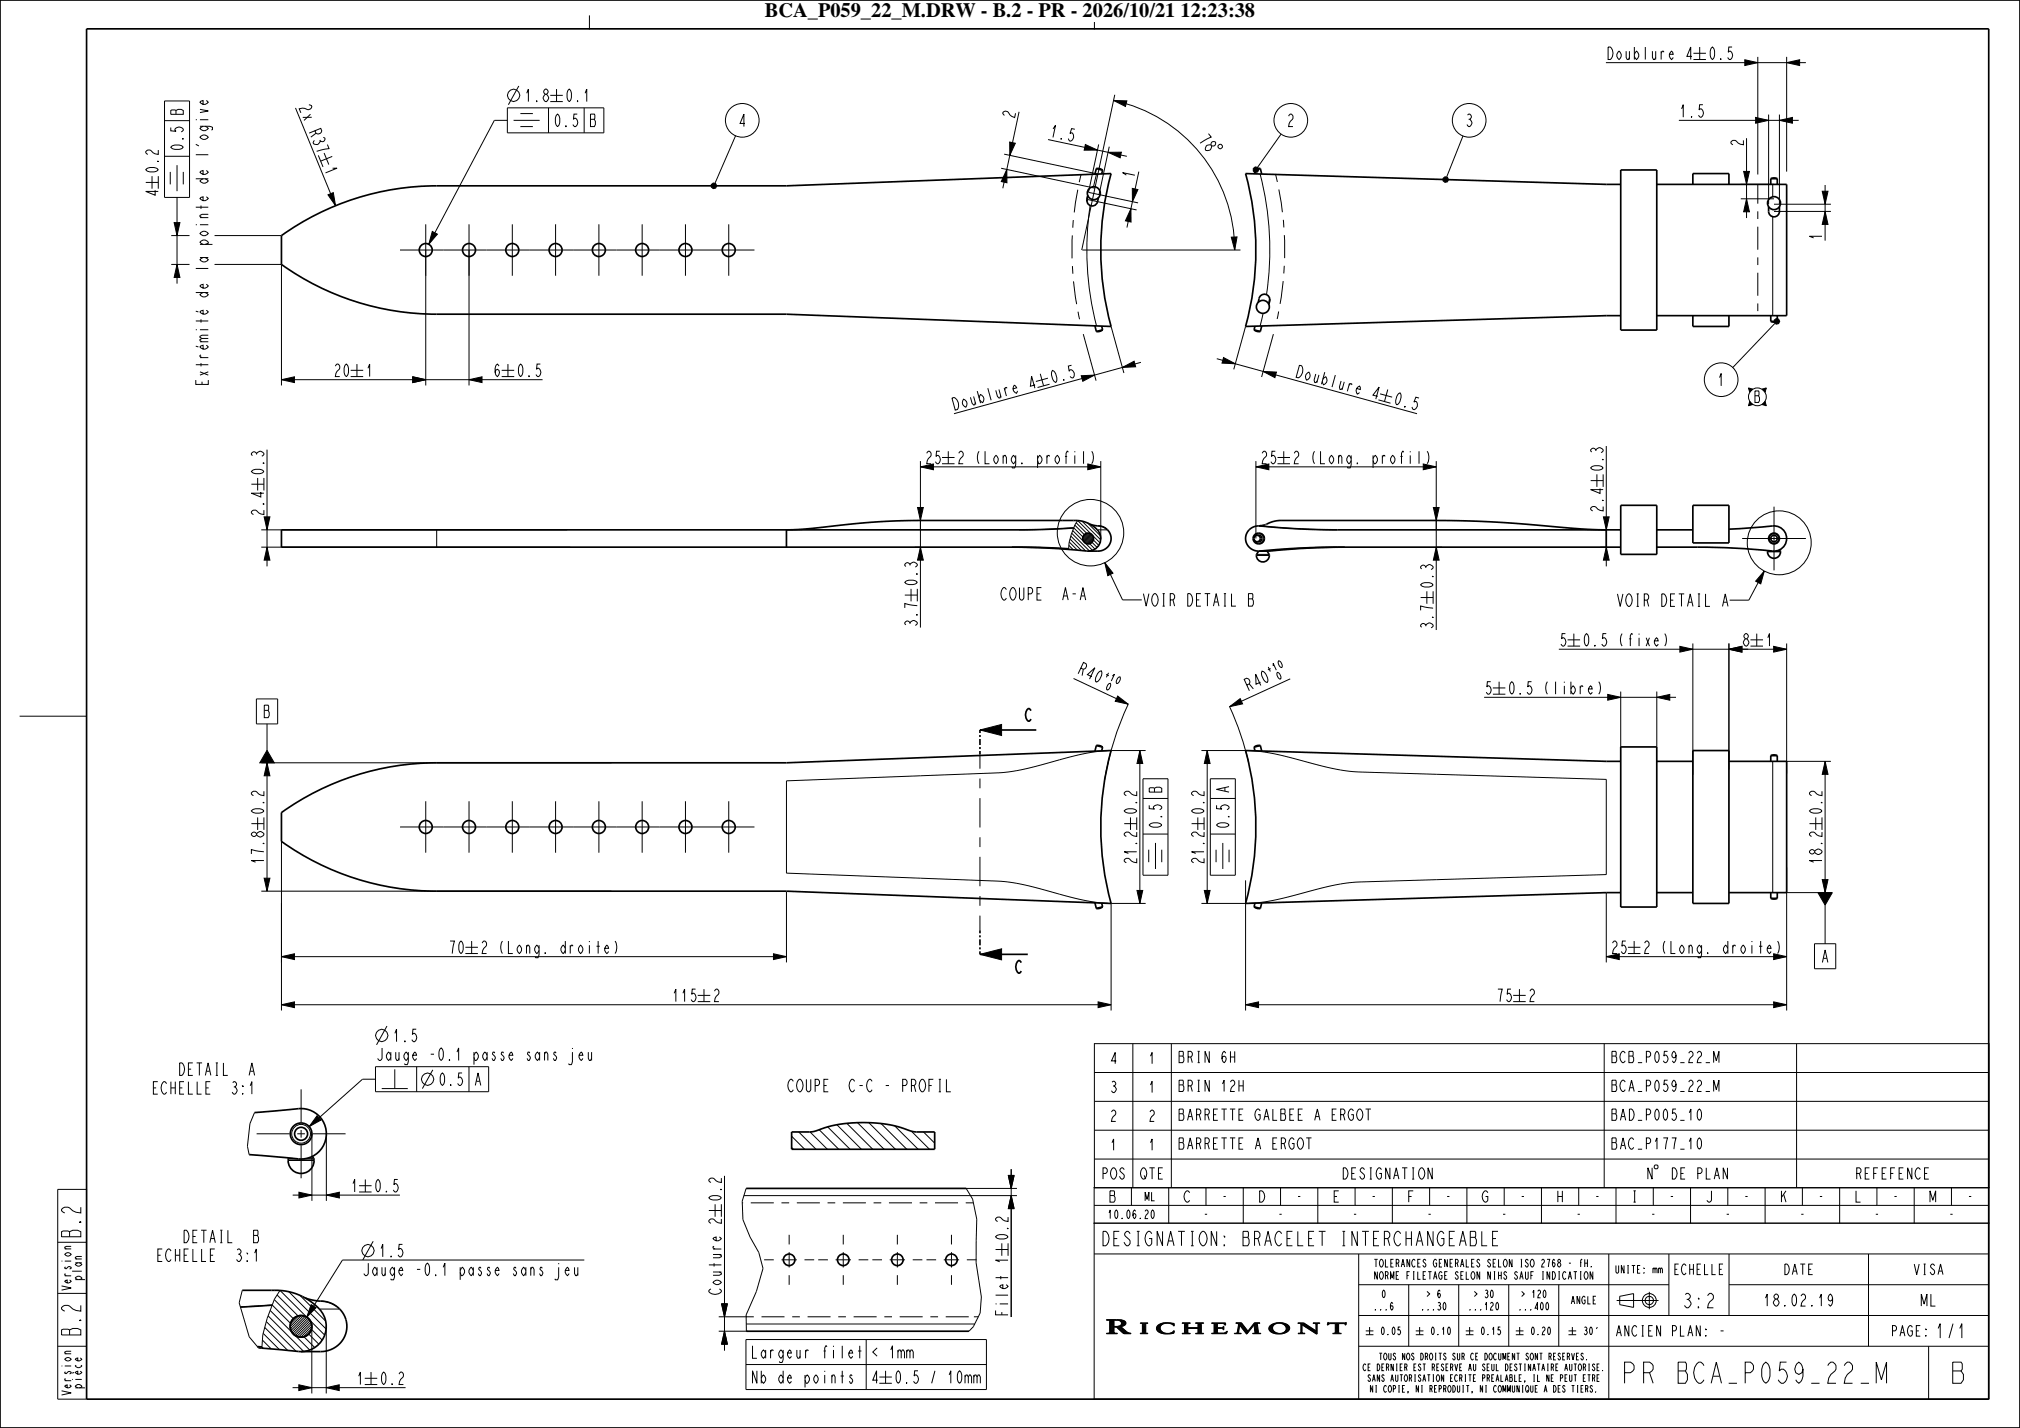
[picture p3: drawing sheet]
<svg xmlns="http://www.w3.org/2000/svg" width="420mm" height="297mm" viewBox="0 0 420 297" stroke-linecap="round" stroke-linejoin="round" font-family="sans-serif">
<g fill="#000">
<path d="M362.8 12.4l2.7 .6-2.7 .6zM371.5 13l2.7-.6v1.2zM147.9 38.4l.4-.3 .5 .1 .2 .5-.2 .4-.5 .1-.4-.3zM209.3 35.2l.1 2.8-1.2-.2zM209.9 29.5l1.2 .3-1.1 2.5zM225.7 30.1l2.5 1.1h-2.8zM230.4 31.7h2.8l-.3 1.1zM231.5 20.9l2.8 .1-.3 1.1zM260.6 35l.4-.3 .5 .1 .2 .5-.2 .5-.5 .1-.4-.3zM300 37.1l.4-.3 .6 .1 .2 .4-.2 .5-.6 .1-.4-.3zM362.5 35.7h1.2l-.6 2.7zM365 24.4l2.7 .6-2.7 .6z"/>
<path d="M370 25l2.7-.6v1.2zM36.2 46.3h1.2l-.6 2.7zM36.8 55l.6 2.7h-1.2zM68.2 40.5l1.1-.4 .5 2.7zM89.9 48.1l1 .6-1.7 2.1zM235.1 43.4l.1 2.8-1.2-.3zM235.4 39.2l1.2 .2-1.1 2.5zM256 49.3h1.2l-.5 2.7zM363.1 41.4l.6 2.7h-1.2zM378.9 39.8h1.2l-.6 2.7zM379.5 44l.6 2.7h-1.2zM58.5 79l2.7-.6v1.2z"/>
<path d="M85.8 78.4l2.7 .6-2.7 .6zM97.5 79l2.7-.6v1.2zM224.8 78.1l2.8-.1-2.5 1.3zM233.4 76.4l2.4-1.3 .3 1.2zM254.4 74.4l2.4 1.3-2.7-.2zM262.6 77.3l2.8 .1-.3 1.1zM368.9 66.6l.4-.3 .5 .1 .2 .4-.2 .5-.5 .1-.4-.3zM191.4 97.1l2.7-.6v1.2zM261.1 97.1l2.7-.6v1.2zM363.5 80.7l1 .2-.7 .7zM363.8 83.5l.7 .6-1 .3zM366.3 80.9l1-.2-.3 .9z"/>
<path d="M55.5 113.8l.6 2.7h-1.2zM54.9 107.5h1.2l-.6 2.7zM190.8 105.6h1.2l-.6 2.7zM191.4 113.8l.6 2.7h-1.2zM229.7 117l1.7 2.2-1.1 .5zM298 105.6h1.2l-.6 2.7zM298.6 113.8l.6 2.7h-1.2zM334 113.8l.6 2.7h-1.2zM333.4 107.5h1.2l-.6 2.7zM366.8 118.8l-.7 2.6-1.1-.5zM349.3 134.4l2.7 .6-2.7 .6zM359.5 135l2.7-.6v1.2z"/>
<path d="M368.8 134.4l2.7 .6-2.7 .6zM55.5 158.7l.6 2.7h-1.2zM55.5 156.1l1.5 2.6h-3zM203.8 151.8l4.5-1.1v2.3zM232.4 144.8l2.2 1.7-2.7-.6zM237 156.1l.6 2.7h-1.2zM251 156.1l.6 2.7h-1.2zM255.7 147l2.2-1.7 .5 1.1zM334.3 144.4l2.7 .6-2.7 .6zM344.5 145l2.7-.6v1.2zM379.5 158.4l.6 2.7h-1.2zM54.9 182.7h1.2l-.6 2.7z"/>
<path d="M58.5 199l2.7-.6v1.2zM160.8 198.4l2.7 .6-2.7 .6zM203.8 198.5l4.5-1.2v2.3zM236.4 185.2h1.2l-.6 2.7zM250.4 185.2h1.2l-.6 2.7zM334 199l2.7-.6v1.2zM378 185.7h3l-1.5 2.6zM378.9 183h1.2l-.6 2.7zM58.5 209l2.7-.6v1.2zM228.3 208.4l2.7 .6-2.7 .6zM259 209l2.7-.6v1.2zM368.8 208.4l2.7 .6-2.7 .6z"/>
<path d="M65.9 232.1l.8 .9-2.4 1.3zM62.2 248l2.7 .6-2.7 .6zM67.9 248.6l2.7-.6v1.2zM210.2 248.7l.6 2.7h-1.2zM209.6 244.5h1.2l-.6 2.7zM64.7 271.3l1 .7-1.9 2zM150.6 276.9l.6 2.7h-1.2zM150 271.2h1.2l-.6 2.7zM62.1 288l2.7 .6-2.7 .6zM67.8 288.6l2.7-.6v1.2z"/>
</g>
<g fill="none" stroke="#000" stroke-width=".21">
<path d="M107.9 17.9l-2.2 3.9M114.4 19.8h2.6M122.6 3.2v2.9M227.6 3.2v2.9M231.8 19.7l-6.9 32.3M333.9 13h41.6M352.1 11.1h2.6M352.1 12.4h2.6M353.4 9.8v2.6M362.8 12.4l2.7 .6-2.7 .6zM365.5 11.8v24.5M371.5 13l2.7-.6v1.2z"/>
<path d="M371.5 11.8v23.9M30.3 37.9h2.6M31.6 36.6v2.6M32.9 36.6v2.6M34.2 21h5.2v20.1h-5.2zM34.2 32.5h5.2M34.2 25.1h5.2M35.4 35.8v2.6M35.5 26.5v.7l1.1 .1-.2-.2a.89 .89 0 0 1 .8-.7 .89 .89 0 0 1 .9 .7l-.4 .3M35.5 23l.2-.1 .9 .1a1.19 1.19 0 0 1 1.5 0v.8h-2.6zM35.7 30.4a2.03 2.03 0 0 1 2.4 .2 1.93 1.93 0 0 1-2.6 0zM36.6 23v.8"/>
<path d="M36.8 34.3v5.5M37.9 28.9l.2-.1zM38.1 35.8v2.6M61.4 22.5l8.4 20.3M66.2 32.3l1 2.4M67.4 31.8l1 2.4M69.1 32.5l-2.4 1M105.5 25h-2.7l-13.6 25.8M105.5 22.4h20.1v5.2h-20.1zM106.8 25h5.4M108.2 23.6h2.6M108.2 26.3h2.6"/>
<path d="M114 22.4v5.2M114.4 21.1h2.6M115.7 23.9l.2-.2a1.93 1.93 0 0 1 0 2.6 2.03 2.03 0 0 1-.2-2.4zM117.6 26.1l.2 .2zM120 23.7h-.7l-.1 1.1 .3-.2a.89 .89 0 0 1 .6 .9 .89 .89 0 0 1-.6 .8l-.4-.4M121.5 22.4v5.2M122.8 23.7h.8l.1 .2-.1 .9a1.19 1.19 0 0 1 0 1.5h-.8zM122.8 24.8h.8M147.9 38.4l.4-.3 .5 .1 .2 .5-.2 .4-.5 .1-.4-.3zM152.9 28.2l-4.2 9.9M208.2 35l19.5 4.1M208.8 32.1l19.5 4.1"/>
<path d="M209.3 35.2l.1 2.8-1.2-.2zM209.9 29.5l1.2 .3-1.1 2.5zM211.9 23.2l-3.4 16M217.9 29l16.4 3.5M225.7 30.1l2.5 1.1h-2.8zM228 36.2l-.6 2.6M228.4 30l-2.1 10 10.3 2.2M230.4 31.7h2.8l-.3 1.1zM230.6 30.5l-2.1 10M231.5 20.9l2.8 .1-.3 1.1zM231.5 20.9a31.8 31.8 0 0 1 25.2 31.1M235.4 39.2l1.2 .2-1.1 2.5z"/>
<path d="M236.8 35.7l-2.5 11.6M250.8 30.3l.2-.1a.79 .79 0 0 1 .9 .1 .8 .8 0 0 1-.3 .9 .8 .8 0 0 1-1-.1zM251.3 27.8l.5 .7-2.3 1.3M251.8 30.2a.56 .56 0 0 1 .3-.7 .56 .56 0 0 1 .7 .2 .59 .59 0 0 1-.2 .6 .59 .59 0 0 1-.7 0M253.3 30.3l.3-.3h.3l.3 .4-.1 .3-.3 .2h-.3l-.3-.3zM260.6 35l.4-.3 .5 .1 .2 .5-.2 .5-.5 .1-.4-.3zM262 36.2a62.9 62.9 0 0 1 1.3 25.1M266.4 27.9l-4.9 6.9M300 37.1l.4-.3 .6 .1 .2 .4-.2 .5-.6 .1-.4-.3zM304.2 28.3l-3.4 8.5M349.1 25h24.9M361.9 38.4h7"/>
<path d="M362.5 35.7h1.2l-.6 2.7zM363.1 28.7v16.7M365 24.4l2.7 .6-2.7 .6zM367.7 23.8v18.7M368.6 38.4v2.5M370 25l2.7-.6v1.2zM370 23.8v18.7M378.9 39.8h1.2l-.6 2.7zM379.5 38.5v11.6M35.6 55h3.8M35.6 49h3.8M36.2 46.3h1.2l-.6 2.7z"/>
<path d="M36.8 55l.6 2.7h-1.2zM36.8 41.1v17.9M44.6 55h13.9v25.2M44.6 49h13.9M68.2 40.5l1.1-.4 .5 2.7zM83.2 52h73.7M88.5 46.7v33.5M89.9 48.1l1 .6-1.7 2.1zM97.5 46.7v33.5M106.5 46.7v10.7M115.5 46.7v10.7M124.5 46.7v10.7"/>
<path d="M133.5 46.7v10.7M142.5 46.7v10.7M151.5 46.7v10.7M225 52h32.9M226 41.5l10.3 2.2M226.7 42.7a62.9 62.9 0 0 0 1.3 25.1M235.1 43.4l.1 2.8-1.2-.3zM256 49.3h1.2l-.5 2.7zM361.9 41.4h7M363.1 41.4l.6 2.7h-1.2zM368.6 45.1v20.6M368.9 44h11.8"/>
<path d="M368.9 42.5h11.8M379.5 44l.6 2.7h-1.2zM58.5 79l2.7-.6v1.2zM58.5 79h54.3M72.9 77h2.6M72.9 78.3h2.6M74.2 75.7v2.6M85.8 78.4l2.7 .6-2.7 .6zM97.5 79l2.7-.6v1.2zM104.3 77h2.6M104.3 78.3h2.6M105.6 75.7v2.6"/>
<path d="M216.3 77.7l.7 2.6M217.9 78.7l-2.5 .6M218.2 79.9l-2.5 .7M224.8 78.1l2.8-.1-2.5 1.3zM225.2 69.5l2.7 9.7M231 67.9l2.7 9.7M233.4 76.4l2.4-1.3 .3 1.2zM237.2 75.4l-38.9 10.6M253 74.6l41.6 11.4M254.4 74.4l2.4 1.3-2.7-.2zM259 67.9l-2.5 8.9M262.6 65.2l-.6 2.6"/>
<path d="M262.6 77.3l2.8 .1-.3 1.1zM264.8 69.5l-2.5 8.9M368.9 66.6l.4-.3 .5 .1 .2 .4-.2 .5-.5 .1-.4-.3zM369 67.3l-8.7 9.1M53.6 99.4v2.6M54.9 99.4v2.6M55.5 93.5v24.3M191.4 97.1l2.7-.6v1.2zM191.4 95.9v34.6M191.4 97.1h37.5M195.9 95.2h2.6M195.9 96.5h2.6"/>
<path d="M197.2 93.9v2.6M228.9 95.9v16.1M261.1 97.1l2.7-.6v1.2zM261.1 97.1h37.5M261.1 95.9v16.1M265.6 95.2h2.6M265.6 96.5h2.6M266.9 93.9v2.6M286.6 83.2l2.5 .7M287 81.9l2.5 .7M288.5 81l-.6 2.5M298.6 95.9v35.1"/>
<path d="M332 98.7v2.6M333.3 98.7v2.6M334 92.8v25M363.5 80.7l1 .2-.7 .7zM363.8 83.5l.7 .6-1 .3zM366.3 80.9l1-.2-.3 .9zM54.3 110.2h63.6M54.3 113.8h64.3M54.9 107.5h1.2l-.6 2.7zM55.5 113.8l.6 2.7h-1.2zM90.8 110.2v3.6M190.2 113.8h1.2"/>
<path d="M190.2 108.3h1.2M190.8 105.6h1.2l-.6 2.7zM191.4 113.8l.6 2.7h-1.2zM211.9 110.2l11.4-.4 1.9 1.9M222.2 114.2l.1 .1M222.2 113.4l1 .9M222.3 112.7l1.7 1.7M222.5 112.1l2.4 2.4M222.6 111.5l3.1 3.1M222.8 110.9l3.7 3.7M223 110.3l2.3 2.3 1.5-1.6M223.5 109.2l2 2"/>
<path d="M223.8 108.7l2.1 2.2M225 108.4l3.9 3.9M225.5 111.2h-.1M226 110.9l-.8 .9M226.1 108.8l2.7 2.7M226.3 110.9l-1.2 1.1M226.5 110.9l-1.3 1.3M226.6 113.1l1.1 1.1M226.7 111l-1.5 1.4M226.9 111.1l-2.8-2.8a12.5 12.5 0 0 0-1.9 6M227 111.1l-1.6 1.6M227 112.8l1.1 1.1"/>
<path d="M227.1 111.3l-1.6 1.6M227.3 111.6l-1.5 1.4M227.3 112.3l1.2 1.1M227.3 112.3l-.8 .8M227.3 111.8l-1.3 1.3M227.4 112l-1.2 1.1M228.2 110.2h2.1M228.3 109.4h.1M228.4 109.4l.8 .1 .7 .4M228.7 112.9l-1.5-1.5-1.5 1.6 1.5 1.5M229.7 117l1.7 2.2-1.1 .5zM229.7 117l3.7 7.8h4"/>
<path d="M230 109.9h.1M230 110h.1M230.1 110h.1M230.2 110.1h.1M260.9 111.6a.95 .95 0 0 1 1.4-.3 .95 .95 0 0 1 0 1.4 .95 .95 0 0 1-1.4-.3M261.2 115.5h2.7M261.3 115.3h2.6M262 109.4l8.1 .6 8 .2M262 114.6h2M262.3 111a1.14 1.14 0 0 1 0 2M297.4 108.3h1.4M298 105.6h1.2l-.6 2.7z"/>
<path d="M298.6 113.8l.6 2.7h-1.2zM298.6 113.8h1.2M332.8 110.2h1.2M332.8 113.8h1.2M333.4 107.5h1.2l-.6 2.7zM334 113.8l.6 2.7h-1.2zM362.2 112h13.3M366.8 118.8l-.7 2.6-1.1-.5zM366.8 118.8l-3.2 6h-4M367.5 114.8h2.7M367.5 114.7h2.7M367.6 114.6h.4"/>
<path d="M368.9 105.4v13.2M369.5 114.6h.7M189.4 122.5v2.6M190.7 122.5v2.6M296.7 123v2.6M298 123v2.6M324.1 135h47.4M325.9 133.1h2.6M325.9 134.4h2.6M327.2 131.8v2.6M349.3 134.4l2.7 .6-2.7 .6zM352 133.8v27.3"/>
<path d="M359.5 135l2.7-.6v1.2zM359.5 133.8v26.3M364 133.1h2.6M364 134.4h2.6M365.3 131.8v2.6M368.8 134.4l2.7 .6-2.7 .6zM371.5 133.8v27.1M4.1 149h13.9M53.3 145.4h4.4v5.2h-4.4zM54.3 158.7h72.9M55.5 156.1l1.5 2.6h-3zM55.5 158.7l.6 2.7h-1.2z"/>
<path d="M55.5 150.6v5.5M55.5 158.7v26.7M203.8 151.8l4.5-1.1v2.3zM203.8 156.8v3.1M223.2 141.1l11.4 5.4a60 60 0 0 0-4.9 15.8M228 156.3a162.9 162.9 0 0 0-14.9 3.6 58.2 58.2 0 0 1-12.3 1.1l-37.3 1.4v19.2l39.1 1.5a51.9 51.9 0 0 1 17.7 2.9l4.3 1.1 3.4 .6M228 156.2v.1M230.3 156.1l-2.3 .2M231 156.1h7.2M232.4 144.8l2.2 1.7-2.7-.6zM237 156.1l.6 2.7h-1.2zM237 156.1v31.8"/>
<path d="M249.8 156.1h9.2M251 156.1l.6 2.7h-1.2zM251 156.1v31.8M255.7 147l2.2-1.7 .5 1.1zM259.7 156.1l2.3 .2M262 156.2v.1M262 156.3l.7 .1a113.2 113.2 0 0 1 13 3.1 42.8 42.8 0 0 0 11.7 1.2l46.6 1.4v19.8l-42.4 1.3a93.9 93.9 0 0 0-12.9 .7l-7.1 1.7a61.2 61.2 0 0 1-9.6 2.1M268.3 141.2l-12.6 5.8a60 60 0 0 1 4 11.8M308.6 145h39.9M310.4 143.1h2.6M310.4 144.4h2.6M311.7 141.8v2.6"/>
<path d="M334.3 144.4l2.7 .6-2.7 .6zM337 143.8v11.6M344.5 145l2.7-.6v1.2zM344.5 143.8v11.6M368.6 158.4v27.3M371.5 158.4h9.2M379.5 158.4l.6 2.7h-1.2zM379.5 158.4v27.3M53.6 170v2.6M54.9 170v2.6M58.5 169v41.2M83.2 172h73.7"/>
<path d="M88.5 166.7v10.7M97.5 166.7v10.7M106.5 166.7v10.7M115.5 166.7v10.7M124.5 166.7v10.7M133.5 166.7v10.7M142.5 166.7v10.7M151.5 166.7v10.7M203.8 161.9v2.1M203.8 166v6.1M203.8 174.1v2.1M203.8 178.2v6.1"/>
<path d="M235 170v2.6M236.4 170v2.6M237.7 162h5.1v20h-5.1zM237.7 173.5h5.1M237.7 166.1h5.1M238.8 176.7v2.6M238.9 167.5v.7l1.1 .1-.2-.2a.89 .89 0 0 1 .9-.7 .89 .89 0 0 1 .9 .7l-.5 .3M238.9 164l.3-.2 .8 .2a1.19 1.19 0 0 1 1.6 0v.7h-2.7zM239.2 171.4a2.03 2.03 0 0 1 2.4 .2 1.93 1.93 0 0 1-2.7 0zM240 164v.7M240.2 175.3v5.4M241.3 169.9l.3-.1z"/>
<path d="M241.6 176.7v2.6M249.1 170v2.6M250.4 170v2.6M251.6 162h5.2v20h-5.2zM251.6 173.5h5.2M251.6 166.1h5.2M252.8 176.7v2.6M252.9 167.5v.7l1.1 .1-.2-.2a.89 .89 0 0 1 .9-.7 .89 .89 0 0 1 .9 .7l-.5 .3M253.2 171.4a2.03 2.03 0 0 1 2.4 .2 1.93 1.93 0 0 1-2.7 0zM254.3 175.3v5.4M254.7 163.8v.7M255.3 169.9l.3-.1z"/>
<path d="M255.6 163.6l-2.7 .6 2.7 .5M255.6 176.7v2.6M377.5 170v2.6M378.8 170v2.6M54.3 185.4h72.9M54.9 182.7h1.2l-.6 2.7zM58.5 199l2.7-.6v1.2zM58.5 199h105M96.8 197h2.6M96.8 198.3h2.6M98.1 195.7v2.6M160.8 198.4l2.7 .6-2.7 .6z"/>
<path d="M163.5 185.5v14.7M203.8 198.5l4.5-1.2v2.3zM203.8 186.4v2M203.8 190.4v3.1M228 187.7v.1M228 187.7l2.3 .2M236.4 185.2h1.2l-.6 2.7zM238.2 187.9h-7.2v22.3M249.8 187.9h9.2M250.4 185.2h1.2l-.6 2.7zM259 183.1v27.1M262 187.7v.1"/>
<path d="M262 187.7l-2.3 .2M334 199l2.7-.6v1.2zM334 185.7v14.5M334 199h37.5M338.5 197h2.6M338.5 198.3h2.6M339.8 195.7v2.6M371.5 185.7h9.2M371.5 180.4v29.8M377.3 196.3h4.4v5.2h-4.4zM378 185.7h3l-1.5 2.6zM378.9 183h1.2l-.6 2.7z"/>
<path d="M379.5 188.3v8M58.5 209l2.7-.6v1.2zM58.5 209h172.5M80.5 213.4l-2.2 3.9M145.1 207h2.6M145.1 208.3h2.6M227.5 217.1h186.1M227.5 217.1v30M228.3 208.4l2.7 .6-2.7 .6zM235.5 217.1v30M243.5 217.1v30M259 209l2.7-.6v1.2z"/>
<path d="M259 209h112.5M314.6 207h2.6M314.6 208.3h2.6M315.9 205.7v2.6M333.5 217.1v30M368.8 208.4l2.7 .6-2.7 .6zM373.5 217.1v30M413.5 217.1v30M52.9 231.4l-.9 2.3-.6 4.7 .4 1.7M53.4 235.8h6.8M61.8 235.8h1.6M62.6 226.6v6.8"/>
<path d="M62.6 235v1.6M62.6 238.2v6.9M64.9 235.8v14M65 235.8h6.9M65.9 232.1l.8 .9-2.4 1.3zM67.9 235.8v14M78.1 224.5h-2.7l-11.1 9.8M78.1 221.9h23.5v5.2h-23.5zM79.4 226.4h5.4M82.1 222.4v4M86.6 221.9v5.2M90 222.5l-2.2 3.9"/>
<path d="M91.8 223.4l.2-.2a1.93 1.93 0 0 1 0 2.6 2.03 2.03 0 0 1-.2-2.4zM93.7 225.5l.1 .3zM96.1 223.2h-.7l-.1 1 .2-.2a.89 .89 0 0 1 .7 .9 .89 .89 0 0 1-.7 .9l-.3-.5M97.5 221.9v5.2M98.8 225.8l.6-2.6 .6 2.6M99.1 224.9h.6M164.6 238.7l.4 .3M164.6 236.3l2.7 2.7M166.1 235.4l3.6 3.6M168.4 235.4l3.6 3.6M170.3 235l4.1 4M172.1 234.4l4.6 4.6"/>
<path d="M174 233.9l5.1 5.1M176.1 233.6l5.4 5.4M178.3 233.5l5.5 5.5M180.6 233.5l5.6 5.5M183.2 233.7l5.3 5.3M186 234.2l4.9 4.8M189.5 235.3l3.8 3.7M192 235.4l2.3 2.4M227.5 235.1h186M227.5 229.1h186M227.5 223.1h186M12 247.4h6v43.6h-6z"/>
<path d="M59.9 241.4h5.4M59.9 241.2h5.4M60 240.9h.9M60.9 248.6h22.3M62.2 248l2.7 .6-2.7 .6zM63.8 240.9h1.4M67.9 248.6l2.7-.6v1.2zM74.7 246.6h2.6M74.7 247.9h2.6M76 245.3v2.6M77.6 258.2l-2.2 3.9M147.4 251.8h2.6"/>
<path d="M148.7 250.5v2.6M150 250.5v2.6M150.6 244.6v36.3M154.7 248.7h56.7M155.1 247.2l-.8 2.6 .2 3.9 1.4 3.6 1.9 3.2 .8 3.3-1.3 4.8-2.2 4.9 .1 3.4M200.7 247.2h10.7M200.9 247.2l1.3 2.2 .9 4.2-.1 9.1 1 7.1-.2 3.3-1.4 2.8-.9 1M207 259.9h2.6M208.3 258.6v2.6M209.6 258.6v2.6M209.6 244.5h1.2l-.6 2.7zM210.2 248.7l.6 2.7h-1.2z"/>
<path d="M210.2 243.2v30.7M227.4 247h186.2M227.4 254.4h186.2M227.5 247.1h186.1M227.5 247v44M227.5 250.7h186M227.5 241.1h186M235.3 247v3.7M243 247v7.4M250.8 247v3.7M258.5 247v7.4M266.3 247v3.7"/>
<path d="M274 247v7.4M281.8 247v3.7M289.5 247v7.4M297.3 247v3.7M305 247v7.4M312.8 247v3.7M320.5 247v7.4M328.2 247v3.7M336 247v7.4M343.5 242.9v2.3l-.9-2.3v2.3M343.7 247v3.7M344.1 242.3h.4l.2 .2v.4l-.2 .2h-.4l-.2-.2v-.4z"/>
<path d="M347.7 242.9a.76 .76 0 0 1 .9 .6 1.51 1.51 0 0 1-.4 1.7h-.5zM349.5 244.1h.5M350.4 242.9h-.9v2.3h.9M351.5 247v7.4M353 244.1h.6l.3-.4v-.4l-.3-.4h-.6v2.3M354.8 242.9v2.3h.8M356.4 245.2l.6-2.3 .5 2.3M356.6 244.5h.7M359.2 242.9v2.3l-.9-2.3v2.3M359.2 247v3.7M367 247v7.4M374.7 247v3.7"/>
<path d="M382.5 247v7.4M390.2 247v3.7M398 247v7.4M405.7 247v3.7M413.5 247v44M12 269h6M50 271.8l6.6-.4 3.8 3.8M50.4 268.4l-.7 2.6 2.1 7 1.9 2.3M54.6 278.7l1.8 1.9M54.7 277.3l3.4 3.4M55 276.1l4.8 4.8M55.4 274.9l6.1 6.1"/>
<path d="M55.7 273.7l7.4 7.4M57 270.3l4 4M57.6 269.3l4.4 4.4M60 268.7l7.8 7.7M61.1 274.2l-.2 .1M62.1 273.7l-1.7 1.7M62.3 269.4l5.4 5.4M62.6 273.6l-2.3 2.3M63.1 273.7l-2.7 2.6M63.2 278l2.2 2.3M63.4 273.8l-2.9 2.9M63.8 274l-5.6-5.6-1.1 1.8-1.6 4-.9 3.4-.2 2.8"/>
<path d="M64 274.2l-3.1 3.1M64.2 277.5l2.1 2.1M64.3 274.4l-3.2 3.2M64.5 274.6l3 3.1M64.5 274.7l-3.1 3.1 3 3M64.7 275l-3 2.9M64.7 271.3l1 .7-1.9 2zM64.7 276.5l2.3 2.2M64.8 276.4l-1.7 1.7M64.8 275.4l-2.7 2.7M64.8 275.8l-2.3 2.3M64.8 275.9v13.9"/>
<path d="M66.4 272.3h4.2M66.7 270.6h-.1M66.8 270.6l1.7 .3 1.4 .8M67.8 275.9v13.9M70 271.8h.1M70.2 271.8h.1M70.3 271.9h.1M70.4 272h.1M70.5 272.1h.1M121.5 262.1h-50.3l-7.4 11.9-3.1 3.1-4.5-4.5M149.4 276.9h6M149.4 273.9h5.9"/>
<path d="M150 271.2h1.2l-.6 2.7zM150.6 276.9l.6 2.7h-1.2zM155.1 278.6h50v10.4h-50zM180.1 278.6v10.4M202.7 275.4h-47.5M227.5 260.8h186M230.1 277.4h2.2M230.4 274.6l.3 .3M230.6 277.3h1.2M230.6 274.7h1M230.7 277.2h1M230.7 274.8h.9"/>
<path d="M230.7 277.1h.9M230.7 274.9h.9M230.7 274.9v2.2l-.2 .2h-.4v.1h2.2v-.1l-.6-.2-.1-1.1h.5l1.6 1.4h1.5v-.1l-1-.4M230.7 275h.9M230.7 275.1h.9M230.7 275.2h.9M230.7 275.3h.9M230.7 275.4h.9M230.7 275.5h.9M230.7 275.6h.9M230.7 275.7h.9M230.7 275.8h.9"/>
<path d="M230.7 275.9h.9M230.7 276h2.4M230.7 276.1h.9M230.7 276.2h.9M230.7 276.3h.9M230.7 276.4h.9M230.7 276.5h.9M230.7 276.6h.9M230.7 276.7h.9M230.7 276.8h.9M230.7 276.9h.9M230.7 277h.9"/>
<path d="M231.6 274.6l1.3 .2 .3 .3-.1 .4-.5 .3-1 .1zM232.2 276.1h1M232.3 276.2h1M232.4 276.3h1M232.4 275.9h.9M232.5 276.4h1M232.6 276.5h1.1M232.7 274.7h.9M232.7 276.6h1.1M232.8 275.8h.8M232.8 276.7h1.1M232.9 274.8h.9"/>
<path d="M232.9 276.8h1.1M233 275.7h.8M233 274.9h1M233 276.9h1.1M233.1 275.6h.8M233.1 275h.9M233.1 275.5h.9M233.1 275.1h1M233.1 277h1.1M233.2 275.4h.9M233.2 275.2h.9M233.2 275.3h.9"/>
<path d="M233.2 277.1h1.2M233.3 274.6h-3.2v-.1h2.6l1.1 .2 .3 .4-.1 .3-1 .5 1.2 1M233.4 277.2h1.2M233.5 277.3h1.4M233.6 277.4h1.6M237.1 277.3l1.6 .1zM237.1 275.1l1.6 .1zM237.3 275.2l.2 .2M237.5 277.2h.8M237.5 275.3h.8M237.5 277.1h.7M237.5 275.4h.7"/>
<path d="M237.5 275.7h.7M237.5 275.6h.7M237.5 275.5h.7M237.5 275.4v1.7M237.5 276.4h.7M237.5 276.3h.7M237.5 276.2h.7M237.5 276.1h.7M237.5 276h.7M237.5 275.9h.7M237.5 275.8h.7M237.5 277.1l-.2 .2"/>
<path d="M237.5 276.8h.7M237.5 277h.7M237.5 276.9h.7M237.5 276.7h.7M237.5 276.6h.7M237.5 276.5h.7M238.2 275.4v1.7M238.2 277.1l.2 .2M238.4 275.2l-.2 .2M240.5 276.3h.7M240.5 276.2h.7M240.5 276.4h.7"/>
<path d="M240.5 276.5h.8M240.5 276.1h.7M240.5 276.6h.8M240.5 276h.8M240.6 276.7h.8M240.6 275.9h.7M240.6 276.8h.8M240.6 275.8h.8M240.7 276.9h.8M240.7 275.7h.7M240.8 277h.8M240.8 275.6h.7"/>
<path d="M241 277.1h.8M241 275.5h.7M241.2 275.4h.6M241.2 277.2h.8M241.4 275.3h.7M241.4 277.3h.9M241.8 275.2h1.8M241.8 277.4h1.8M243.3 275.3h.8M243.3 277.3h.8M243.6 277.2h.5M243.6 275.4h.5"/>
<path d="M243.8 277.1h.3M243.8 275.5h.3M243.9 277h.2M243.9 275.6h.3M244 275.7h.2M244 276.9h.2M244 275.8h.1M244 275.8h.2l-.1-.6-2.1-.1-1.2 .5-.3 .7 .2 .6 .9 .4 1 .1 1.5-.1M244 275.8l-.6-.5-1.1-.1-.8 .4-.3 .6 .3 .7 .8 .4 1.1-.1 .6-.4M244 276.8h.1M244 276.8h.2l-.1 .5M245.8 275.2h1.7"/>
<path d="M245.8 277.4h1.7M246.2 277.3h.9M246.2 275.3h.9M246.3 277.2h.7M246.3 275.4h.7M246.3 276.8h.7M246.3 276.7h.7M246.3 276.9h.7M246.3 277.1h.7M246.3 277h.7M246.3 276.6h.7M246.3 276.5h.7"/>
<path d="M246.3 276.4h.7M246.3 276.3h3.5M246.3 276.2h3.5M246.3 276.1h.7M246.3 276h.7M246.3 275.9h.7M246.3 275.8h.7M246.3 275.7h.7M246.3 275.6h.7M246.3 275.5h.7M247 276.3v.9M248.6 277.4h1.7"/>
<path d="M248.6 275.2h1.7M249 277.3h.9M249 275.3h.9M249.1 277.2h.7M249.1 275.4h.7M249.1 276.1h.7M249.1 276h.7M249.1 275.9h.7M249.1 275.8h.7M249.1 275.7h.7M249.1 275.6h.7M249.1 275.5h.7"/>
<path d="M249.1 276.3l-.1 .9-.4 .2h1.7l-.5-.3v-1.7l.5-.3h-1.7l.5 .3v.7h-2.1v-.8l.5-.2h-1.7l.5 .3v1.7l-.5 .3h1.7l-.5-.2M249.1 276.4h.7M249.1 276.5h.7M249.1 276.7h.7M249.1 276.6h.7M249.1 276.8h.7M249.1 276.9h.7M249.1 277h.7M249.1 277.1h.7M252.2 275.2l.2 .2M252.4 277.2h.9M252.4 275.3h.7"/>
<path d="M252.4 277.1h.8M252.4 275.4h.7M252.4 275.4v1.7M252.4 275.5h.7M252.4 275.7h.7M252.4 275.6h.7M252.4 275.8h.7M252.4 275.9h.7M252.4 276h.7M252.4 276.1h.7M252.4 276.3h.7M252.4 276.2h2.1"/>
<path d="M252.4 276.4h.7M252.4 276.5h.7M252.4 276.6h.7M252.4 276.7h.7M252.4 276.8h.7M252.4 276.9h.7M252.4 277h.7M252.4 277.1l-.2 .2M253.1 277l.2 .2 1.1 .1 .8-.4-.2 .5h-3.1l3.1-.1M253.1 276.1h1l.4-.2v.7l-.5-.3h-.9v.7M254.1 276.1h.4M254.2 276.3h.3"/>
<path d="M254.3 276h.2M254.3 276.4h.2M254.3 275.9h.2M254.3 276.5h.2M254.5 275.3h.3M254.6 275.4h.2M254.6 277.2h.5M254.6 275.5h.2M254.7 275.6h.1M254.7 275.6l-.3-.3h-1.3v.8M254.8 277.1h.3M254.8 275.2l-2.9-.1h2.9v.5h-.1"/>
<path d="M254.9 277h.3M255 276.9h.2M256.6 277.3h1.5M257.1 277.2h.5M257.2 277.1h.3M257.3 277.1l-.2 .2-.5 .1h1.5l-.4-.1-.2-.2M257.3 277h.2M257.3 276.9h.3M257.3 276.8h.3M257.3 275.2h.9M257.3 276.7h.3M257.3 276.6h.3"/>
<path d="M257.3 276.5h.3M257.4 276.4h.2M257.4 276.3h.3M257.4 276.2h.3M257.4 276.1h.3M257.4 276h.3M257.4 275.3l-.1 1.8M257.4 275.3l-.4-.2h1.1l1.4 1.7 1.3-1.7h1.2l-.4 .1-.2 .3M257.4 275.3h.9M257.4 275.9h.3M257.5 275.8h.2M257.5 275.7h.2"/>
<path d="M257.5 275.6h1M257.5 275.4h.9M257.5 275.5h1M257.5 277.1l.3-1.5 1.5 1.8 1.4-1.8 .2 1.6M257.9 275.7h.7M257.9 275.8h.8M258 275.9h.8M258.1 276h.7M258.2 276.1h.7M258.2 276.2h.8M258.3 276.3h.8M258.4 276.4h.8"/>
<path d="M258.5 276.5h.7M258.5 276.6h.8M258.6 276.7h.8M258.7 276.8h1M258.8 276.9h.9M258.9 277h.7M258.9 277.1h.6M259 277.2h.4M259.1 277.3h.3M259.2 277.4h.1M259.5 276.7h.3M259.6 276.6h.3"/>
<path d="M259.7 276.5h.3M259.8 276.4h.3M259.9 276.3h.2M259.9 276.2h.3M260 276.1h.3M260.1 276h.3M260.2 275.9h.2M260.3 275.8h.2M260.3 275.7h.3M260.4 275.6h.3M260.4 277.3h1.8M260.5 275.5h1"/>
<path d="M260.6 275.4h.8M260.6 275.3h.9M260.7 275.2h.9M260.7 275.6h.8M260.8 275.7h.7M260.8 275.8h.7M260.8 275.9h.7M260.8 276h.7M260.8 276.1h.7M260.8 276.2h.7M260.8 276.3h.8M260.8 276.4h.8"/>
<path d="M260.9 276.5h.7M260.9 276.6h.7M260.9 276.7h.7M260.9 277.2h.8M260.9 276.8h.7M260.9 276.9h.7M260.9 277h.8M260.9 277.1h.8M261.4 275.5l.3 1.6 .5 .3h-1.8l.5-.2M263.8 276.3h.8M263.8 276.4h.8M263.8 276.2h.8"/>
<path d="M263.8 276.5h.8M263.9 276.1h.7M263.9 276.6h.8M263.9 276h.7M263.9 276.7h.8M264 275.9h.7M264 276.8h.8M264 275.8h.7M264.1 276.9h.8M264.1 275.7l1.1-.5 1.5-.1 1.1 .5 .3 .3 .1 .4-.3 .5-.7 .4-.9 .2h-1l-.8-.3-.6-.4-.1-.5zM264.1 275.7h.7M264.2 277h.8"/>
<path d="M264.3 275.6h.6M264.3 277.1h.9M264.4 275.5h.6M264.5 277.2h.8M264.6 275.4h.6M264.8 277.3h.8M264.8 275.6l.8-.4 1 .1 .7 .5 .1 .8-.3 .4-.5 .2h-1.2l-.5-.3-.3-.4v-.5zM264.9 275.3h.5M265.1 277.4h1.6M265.3 275.2h1.5M266.4 275.3h.8M266.5 277.3h.6"/>
<path d="M266.7 275.4h.7M266.8 277.2h.5M266.9 275.5h.7M267 277.1h.5M267 275.6h.8M267.1 277h.6M267.1 275.7h.8M267.2 276.9h.6M267.2 275.8h.8M267.3 276.8h.6M267.3 275.9h.8M267.3 276h.8"/>
<path d="M267.3 276.7h.7M267.4 276.1h.7M267.4 276.6h.7M267.4 276.2h.8M267.4 276.5h.7M267.4 276.3h.8M267.4 276.4h.7M269.9 277.3l1.4 .1zM270.2 275.2l.3 .3v1.5M270.4 277.2h.4M270.4 275.3h.9M270.5 277.1h.2"/>
<path d="M270.5 275.4h1M270.5 277h.2M270.5 275.5h1.2M270.5 277l-.3 .3M270.5 276.9h.2M270.5 276.8h.2M270.5 276.7h.2M270.5 276.6h.2M270.5 276.5h.2M270.5 276.4h.2M270.5 276.3h.2M270.5 276.2h.2"/>
<path d="M270.5 276.1h.2M270.5 276h.2M270.5 275.9h.2M270.5 275.8h.2M270.5 275.7h.2M270.5 275.6h.2M270.7 277l.1 .2M270.8 277.2l.2 .1M270.9 275.6h.9M271 275.7h1M271.2 275.8h.9M271.2 275.2l-1.3-.1h1.2l2.5 1.7v-1.3l-.3-.3"/>
<path d="M271.3 275.9h1M271.5 276h.9M271.6 276.1h1M271.8 276.2h.9M271.9 276.3h1M272.1 276.4h1M272.3 276.5h.9M272.4 276.6h1M272.6 276.7h.9M272.7 276.8h1.2M272.9 276.9h1M273 275.1l1.4 .1z"/>
<path d="M273 277h.9M273.2 277.1h.7M273.3 277.2h.6M273.5 277.3h.4M273.5 275.3h.4M273.6 275.4h.3M273.6 275.5h.3M273.6 276.7h.3M273.6 276.6h.3M273.6 276.5h.3M273.6 276.4h.3M273.6 276.3h.3"/>
<path d="M273.6 276.2h.3M273.6 276.1h.3M273.6 276h.3M273.6 275.9h.3M273.6 275.8h.3M273.6 275.7h.3M273.6 275.6h.3M273.7 277.4h.2M274.2 275.2l-.3 .3v2l-3.2-2v1.5M276 275.5h.2M276 275.4h.3M276 275.3h.5"/>
<path d="M276 275.2h3.9M276.1 275.1h.2M277.1 277.3l1.8 .1zM277.6 277.2h.8M277.6 277.1h.7M277.6 277h.7M277.6 276.9h.7M277.6 276.8h.7M277.6 276.7h.7M277.6 276.6h.7M277.6 276.5h.7M277.6 276.4h.7"/>
<path d="M277.6 276.3h.7M277.6 276.2h.7M277.6 276.1h.7M277.6 276h.7M277.6 275.9h.7M277.6 275.8h.7M277.6 275.7h.7M277.6 275.6h.7M277.6 275.5h.7M277.6 275.4h.7M277.6 275.3v1.8l-.2 .2M278.3 275.3v1.8l.3 .2"/>
<path d="M279.5 275.3h.4M279.6 275.4l.1 .2M279.7 275.4h.2M279.7 275.5h.2M279.7 275.6h.1M279.8 275.1h.1M279.9 275.1h-3.5l-.3-.1-.1 .6 .6-.3 3 .1M279.9 275.1v.5h-.2M282.5 273.6h131M282.5 267.2h64.5M282.5 260.8v30.2M284 276.8h1.6"/>
<path d="M284 277.6h1.6M284.8 276v1.6M287.4 276.1l.1-.1a1.19 1.19 0 0 1 0 1.6 1.25 1.25 0 0 1-.1-1.5zM288.6 277.5v.1zM289.6 276.1l.2-.1a1.19 1.19 0 0 1 0 1.6 1.25 1.25 0 0 1-.2-1.5zM291.2 276h-.5v.7l.1-.2a.55 .55 0 0 1 .4 .6 .55 .55 0 0 1-.4 .5l-.2-.3M292.9 267.2v12.8M294.4 276.8h1.6M294.4 277.6h1.6M295.2 276v1.6M297.8 276.1l.1-.1a1.19 1.19 0 0 1 0 1.6 1.25 1.25 0 0 1-.1-1.5zM299 277.5v.1z"/>
<path d="M299.9 276.5l.3-.5v1.6M301.1 276.1l.2-.1a1.19 1.19 0 0 1 0 1.6 1.25 1.25 0 0 1-.2-1.5zM303.3 267.2v12.8M304.8 276.8h1.6M304.8 277.6h1.6M305.6 276v1.6M308.2 276.1l.1-.1a1.19 1.19 0 0 1 0 1.6 1.25 1.25 0 0 1-.1-1.5zM309.4 277.5v.1zM310.3 276.5l.3-.5v1.6M312 276h-.5v.7l.1-.2a.55 .55 0 0 1 .4 .6 .55 .55 0 0 1-.4 .5l-.2-.3M313.7 267.2v12.8M315.2 276.8h1.6"/>
<path d="M315.2 277.6h1.6M316 276v1.6M318.6 276.1l.1-.1a1.19 1.19 0 0 1 0 1.6 1.25 1.25 0 0 1-.1-1.5zM319.8 277.5v.1zM320.7 276.3l.2-.3 .3 .3-.5 1.3h.5M321.9 276.1l.2-.1a1.19 1.19 0 0 1 0 1.6 1.25 1.25 0 0 1-.2-1.5zM324.1 267.2v12.8M326.1 276.8h1.6M326.1 277.6h1.6M326.9 276v1.6M329.5 276.1l.1-.1 .3 .1 .1 .3-.3 .3a.49 .49 0 0 1 .3 .5 .49 .49 0 0 1-.4 .4l-.2-.3M329.6 276.7h.1"/>
<path d="M330.7 276.1l.1-.1a1.19 1.19 0 0 1 0 1.6 1.25 1.25 0 0 1-.1-1.5zM332.1 276l-.2 .4M334.5 260.8v30.2M336.1 270.5h8.7M336.8 269.6l2.9-.6v2.9l-2.9-.6zM342.9 268.7v3.6M347 260.8v12.8M359.5 267.2h54M359.5 260.8v12.8M388.5 260.8v19.2M54.5 280.2l.2 .2M60.8 288.6h23.5"/>
<path d="M62.1 288l2.7 .6-2.7 .6zM67.8 288.6l2.7-.6v1.2zM75.8 286.7h2.6M75.8 288h2.6M77.1 285.4v2.6M155.1 283.8h50M182.5 287.1h-1l.8-2v2.6M182.8 286.4h2.6M182.8 287.7h2.6M184.1 285.1v2.6M186.5 285.3l.3-.2a1.93 1.93 0 0 1 0 2.6 2.03 2.03 0 0 1-.3-2.4zM188.5 287.5l.1 .2z"/>
<path d="M190.9 285.1h-.7l-.1 1.1 .2-.2a.89 .89 0 0 1 .7 .8 .89 .89 0 0 1-.7 .9l-.3-.4M194.4 285.1l-.7 2.6M197.4 286l.3-.9v2.6M199.3 285.3l.2-.2a1.93 1.93 0 0 1 0 2.6 2.03 2.03 0 0 1-.2-2.4zM200.6 286.4l.3-.4h.2l.2 .4v1.3M200.6 286v1.7M201.3 286.4l.3-.4h.2l.2 .4v1.3M202.5 286.4l.2-.4h.2l.3 .4v1.3M202.5 286v1.7M203.2 286.4l.2-.4h.2l.2 .4v1.3M227.4 291h186.2M282.5 280h131"/>
<path d="M401 280v11"/>
<circle cx="106.8" cy="19.8" r="1.28"/>
<circle cx="154.3" cy="25" r="3.5"/>
<circle cx="268.4" cy="25" r="3.5"/>
<circle cx="305.5" cy="25" r="3.5"/>
<circle cx="357.9" cy="79" r="3.5"/>
<circle cx="365.4" cy="82.5" r="1.85"/>
<circle cx="226.7" cy="110.8" r="6.9"/>
<circle cx="368.9" cy="112" r=".98"/>
<circle cx="369.9" cy="112.9" r="6.6"/>
<circle cx="79.3" cy="215.4" r="1.28"/>
<circle cx="62.6" cy="235.8" r="1.95"/>
<circle cx="88.9" cy="224.5" r="1.28"/>
<circle cx="76.5" cy="260.1" r="1.28"/>
<circle cx="342.9" cy="270.5" r="1.44"/>
<circle cx="342.9" cy="270.5" r=".86"/>
</g>
<g fill="none" stroke="#000" stroke-width=".35">
<path d="M0 0h420v297h-420zM18 6h395.5v285h-395.5zM227.9 35.1a1.5 1.5 0 0 1 1.4 .3M227.9 35.1l-.2 1.1M227.9 35.1l1.4 .3M229.3 35.4l-.2 .8M260.7 35.4l.2 .8M262.1 35.1a1.5 1.5 0 0 0-1.4 .3M262.1 35.1l-1.4 .3M262.1 35.1l.2 1.1M337 38.4l-78-2.3a60 60 0 0 1 0 31.8l78-2.2M337 35.4h7.5v33.3h-7.5z"/>
<path d="M344.5 38.4h27v27.3h-27M352 38.4v-2.3h7.5v2.3M368.2 37.2a1.5 1.5 0 0 1 1.3 0M368.2 37.2v1.2M368.2 37.2h1.3M369.5 37.2v1.2M58.5 49a55.5 55.5 0 0 1 32.3-10.3h72.7l67.5-2.6a60 60 0 0 0 0 31.8l-67.5-2.5h-72.7a55.5 55.5 0 0 1-32.3-10.4zM228.4 41.1a1.44 1.44 0 0 1-1.2 1.7l-.6-.1-.4-.4a1.74 1.74 0 0 1 0-1.6l-.2 1.1M367.7 43a1.75 1.75 0 0 0 .5 1.9 1.12 1.12 0 0 0 1.2 .1 1.12 1.12 0 0 0 .6-1v-1M227.7 67.8l.2 1.1M229.1 67.8l.2 .8M229.3 68.6a1.5 1.5 0 0 1-1.4 .3"/>
<path d="M229.3 68.6l-1.4 .3M260.7 68.6a1.5 1.5 0 0 0 1.4 .3M260.7 68.6l1.4 .3M260.9 67.8l-.2 .8M261.6 62.9a1.5 1.5 0 0 1 1.2-1.7 1.13 1.13 0 0 1 1.2 1.3l-.2 .8M262.3 67.8l-.2 1.1M264 62.2l-.2 1.1M352 65.7v2.2h7.5v-2.2M368.2 66.8a1.5 1.5 0 0 0 1.3 0M368.2 65.7v1.1M368.2 66.8h1.3M369.5 65.7v1.1"/>
<path d="M223.3 109.8l-10.7 .4h-154.1v3.6h153.4l10.3 .3M226.6 109h.1M226.7 109l-1.4-.5-1.6-.2-28.8-.1a184.3 184.3 0 0 0-26.9 1.8l-4.5 .2v3.6M226.7 109l.3 .3a3.7 3.7 0 0 1 1.9 2.8 2.62 2.62 0 0 1-2.9 2.5l-7.8-.6-7.8-.2M226.7 109l2.4 .5 1.2 .7M230.3 110.2h.1M230.3 110.2l.5 .8 .2 1-.2 .9-.5 .8-.7 .6-.7 .3h-2.7M259.7 110.2l-.4 .6-.3 .8v.8l.2 .6 .5 .7 .5 .5 .8 .3 .7 .1M259.7 110.2h.1M261.4 111.3a.68 .68 0 0 1 .7 .7 .68 .68 0 0 1-.7 .7M261.4 111.3l.7 .1 .3 .6-.3 .6-.7 .1M261.4 111.3a.68 .68 0 0 0-.7 .7 .68 .68 0 0 0 .7 .7"/>
<path d="M261.7 114.6l-.4 .7a1.33 1.33 0 0 0 1.3 1.6 1.33 1.33 0 0 0 1.3-1.6l-.4-.7M261.7 109.4l-1.1 .2-.9 .6M261.7 109.4h.3M261.9 109.4h-.1M262 109.4h-.1M262 109.4l6.7 .5 7.4 .3h60.9M262.2 109.3h-.2M263.2 109.1l-1.5 .3M263.2 109.1h.1M263.3 109.1h-.1M263.3 109.1h.1M263.3 109v.1"/>
<path d="M263.3 109l1.4-.5 1.5-.2h32.4a322.6 322.6 0 0 1 30.6 1.7l4.8 .2v3.6M263.3 109h.1M279.6 113.8l-6.5 .1-9.2 .7h-2.2M337 113.8h-60.9l-6.7 .2-7.7 .6M337 105.1h7.5v10.2h-7.5zM344.5 110.2h7.5M352 105.1h7.5v7.8h-7.5zM359.5 110.1l8.2-.6a2.78 2.78 0 0 1 3.7 3 2.62 2.62 0 0 1-2.8 2.1l-10.4-.7-13.7-.1M370 114.3a1.29 1.29 0 0 1-1.1 1.8 1.29 1.29 0 0 1-1.3-1.6M203.8 152.9v.4M203.8 153.7v1.2M203.8 155.4v.4"/>
<path d="M203.8 156.2v.6M214.4 147.8l-.4-.4a1.41 1.41 0 0 0-.6 2.2l.4 .4h.2l.4-.4M215.5 151.8h-11.7v.6M227.9 155.1a1.5 1.5 0 0 1 1.4 .3M227.9 155.1l-.2 1.1M227.9 155.1l1.4 .3M229.3 155.4l-.2 .8M260.7 155.4l.2 .8M262.1 155.1a1.5 1.5 0 0 0-1.4 .3M262.1 155.1l-1.4 .3M262.1 155.1l.2 1.1M337 158.4l-78-2.3a60 60 0 0 1 0 31.8l78-2.2"/>
<path d="M337 155.4h7.5v33.3h-7.5zM344.5 158.4h7.5M352 156.1h7.5v31.8h-7.5zM359.5 158.4h12v27.3h-12M368.2 157.2a1.5 1.5 0 0 1 1.3 0M368.2 157.2h1.3M368.2 157.2v1.2M369.5 157.2v1.2M58.5 169a55.5 55.5 0 0 1 32.3-10.3h72.7l67.5-2.6a60 60 0 0 0 0 31.8l-67.5-2.5h-72.7a55.5 55.5 0 0 1-32.3-10.4zM203.8 197.9v.6h9.9M203.8 193.5v.6M203.8 194.5v.4"/>
<path d="M203.8 195.4v1.2M203.8 197v.4M227.7 187.8l.2 1.1M229.1 187.8l.2 .8M229.3 188.6a1.5 1.5 0 0 1-1.4 .3M229.3 188.6l-1.4 .3M260.7 188.6a1.5 1.5 0 0 0 1.4 .3M260.7 188.6l1.4 .3M260.9 187.8l-.2 .8M262.3 187.8l-.2 1.1M344.5 185.7h7.5M368.2 186.8a1.5 1.5 0 0 0 1.3 0"/>
<path d="M368.2 186.8h1.3M368.2 185.7v1.1M369.5 185.7v1.1M212.3 200.2l-.3-.4a1.41 1.41 0 0 0-.6 2.2l.4 .4h.2l.3-.4M52.9 231.4l6.6-.6a8.4 8.4 0 0 1 5.4 .3 5.3 5.3 0 0 1 2.6 6.7 5.3 5.3 0 0 1-6.5 3.1l-9.2-.8M164.6 235.4h3.9l1.1-.2a29.6 29.6 0 0 1 20.5 .2h4.2v3.6h-29.7zM65 240.5a2.31 2.31 0 0 1-1.5 3.4 2.61 2.61 0 0 1-3.5-3.1M155.1 247.2h45.8M50.4 268.4l8.7 .1 2.6 .7 2.2 1a8.9 8.9 0 0 1 3.7 4.1 5.3 5.3 0 0 1-6.4 6.7l-7.5-.7M56.6 271.5l-6.6 .4M63.4 269.9l1.7 .5 3.1 .4 1.7 .9 1 .9 .7 1 .4 1.3 .1 1.3-.3 1.3-.6 1.3-.9 1-1.1 .7-2 .6h-4.6M155.2 276.9h46.3"/>
<path d="M53.5 280.1h1"/>
<circle cx="88.5" cy="52" r="1.35"/>
<circle cx="97.5" cy="52" r="1.35"/>
<circle cx="106.5" cy="52" r="1.35"/>
<circle cx="115.5" cy="52" r="1.35"/>
<circle cx="124.5" cy="52" r="1.35"/>
<circle cx="133.5" cy="52" r="1.35"/>
<circle cx="142.5" cy="52" r="1.35"/>
<circle cx="151.5" cy="52" r="1.35"/>
<circle cx="227.4" cy="40.2" r="1.35"/>
<circle cx="368.9" cy="42.2" r="1.35"/>
<circle cx="262.6" cy="63.8" r="1.35"/>
<circle cx="226.2" cy="112" r="1.13"/>
<circle cx="261.7" cy="112" r="1.15"/>
<circle cx="368.9" cy="112" r="1.13"/>
<circle cx="368.9" cy="112" r=".68"/>
<circle cx="88.5" cy="172" r="1.35"/>
<circle cx="97.5" cy="172" r="1.35"/>
<circle cx="106.5" cy="172" r="1.35"/>
<circle cx="115.5" cy="172" r="1.35"/>
<circle cx="124.5" cy="172" r="1.35"/>
<circle cx="133.5" cy="172" r="1.35"/>
<circle cx="142.5" cy="172" r="1.35"/>
<circle cx="151.5" cy="172" r="1.35"/>
<circle cx="62.6" cy="235.8" r="2.25"/>
<circle cx="62.6" cy="235.8" r="1.35"/>
<circle cx="62.6" cy="275.9" r="2.25"/>
<circle cx="164.1" cy="262" r="1.2"/>
<circle cx="175.3" cy="262" r="1.2"/>
<circle cx="186.6" cy="262" r="1.2"/>
<circle cx="197.8" cy="262" r="1.2"/>
</g>
<g fill="none" stroke="#000" stroke-width=".21" stroke-dasharray="1.6 1.6 4.8 1.6" stroke-linecap="butt">
<path d="M224.8 36.3a66 66 0 0 0 0 31.4M265.2 36.3a66 66 0 0 1 0 31.4M365.5 64.7v-26.3M202.4 250.2h-48.1M155.1 273.9h47.4M164.1 262h-5.2M164.1 262h5.2M164.1 262v5.2M164.1 262v-5.2M175.3 262h-5.2M175.3 262h5.2M175.3 262v5.2"/>
<path d="M175.3 262v-5.2M186.6 262h-5.2M186.6 262h5.2M186.6 262v5.2M186.6 262v-5.2M197.8 262h-5.2M197.8 262h5.2M197.8 262v5.2M197.8 262v-5.2M202.5 273.9h.9"/>
</g>
<path d="M159 .6h102v3.8h-102z" fill="#fff"/>
<g font-size="5.7">
<text x="336.3" y="287.7">PR BCA_P059_22_M</text>
<text x="405" y="287.7">B</text>
</g>
<g font-size="5.2">
<text x="16.8" y="258.1" transform="rotate(-90 16.8 258.1)">B.2</text>
<text x="16.8" y="278.5" transform="rotate(-90 16.8 278.5)">B.2</text>
</g>
<text font-size="4.2" x="159" y="3.5">BCA_P059_22_M.DRW - B.2 - PR - 2026/10/21 12:23:38</text>
<g font-size="3.9">
<text x="228.8" y="259.1">DESIGNATION:BRACELET INTERCHANGEABLE</text>
<text x="349.2" y="272">3:2</text>
<text x="402.3" y="278.3">1/1</text>
</g>
<g font-size="3.4">
<text x="333.9" y="12.4">Doublure4</text>
<text x="355.1" y="12.4">0.5</text>
<text x="62" y="22.2" transform="rotate(68 62 22.2)">2x R37</text>
<text x="109" y="21.1">1.8</text>
<text x="117.4" y="21.1">0.1</text>
<text x="153.6" y="26.3">4</text>
<text x="210.9" y="24.9" transform="rotate(-78 210.9 24.9)">2</text>
<text x="218" y="28.4" transform="rotate(12 218 28.4)">1.5</text>
<text x="267.7" y="26.3">2</text>
<text x="304.8" y="26.3">3</text>
<text x="349.1" y="24.4">1.5</text>
<text x="67.3" y="35.1" transform="rotate(68 67.3 35.1)">1</text>
<text x="362.5" y="30.6" transform="rotate(-90 362.5 30.6)">2</text>
<text x="32.9" y="41.1" transform="rotate(-90 32.9 41.1)">4</text>
<text x="32.9" y="36.2" transform="rotate(-90 32.9 36.2)">0.2</text>
<text x="235.8" y="37.3" transform="rotate(-78 235.8 37.3)">1</text>
<text x="378.8" y="50.1" transform="rotate(-90 378.8 50.1)">1</text>
<text x="43.3" y="80.4" transform="rotate(-90 43.3 80.4)">Extrémité de la pointe de l'ogive</text>
<text x="69.3" y="78.3">20</text>
<text x="75.9" y="78.3">1</text>
<text x="102.5" y="78.3">6</text>
<text x="107.3" y="78.3">0.5</text>
<text x="218.7" y="79.8" transform="rotate(-15 218.7 79.8)">0.5</text>
<text x="269.1" y="78.3" transform="rotate(15 269.1 78.3)">Doublure4</text>
<text x="289.5" y="84" transform="rotate(15 289.5 84)">0.5</text>
<text x="357.2" y="80.3">1</text>
<text x="198.2" y="85.4" transform="rotate(-15 198.2 85.4)">Doublure4</text>
<text x="54.9" y="99" transform="rotate(-90 54.9 99)">0.3</text>
<text x="192.2" y="96.5">25</text>
<text x="198.9" y="96.5">2 (Long. profil)</text>
<text x="262" y="96.5">25</text>
<text x="268.7" y="96.5">2 (Long. profil)</text>
<text x="333.3" y="98.2" transform="rotate(-90 333.3 98.2)">0.3</text>
<text x="54.9" y="107.5" transform="rotate(-90 54.9 107.5)">2.4</text>
<text x="333.3" y="106.7" transform="rotate(-90 333.3 106.7)">2.4</text>
<text x="190.7" y="122" transform="rotate(-90 190.7 122)">0.3</text>
<text x="206.4" y="124.8">COUPE</text>
<text x="220" y="124.8">A-A</text>
<text x="298" y="122.5" transform="rotate(-90 298 122.5)">0.3</text>
<text x="190.7" y="130.5" transform="rotate(-90 190.7 130.5)">3.7</text>
<text x="237.4" y="126.1">VOIR DETAILB</text>
<text x="298" y="131" transform="rotate(-90 298 131)">3.7</text>
<text x="336" y="126.1">VOIR DETAILA</text>
<text x="324.1" y="134.4">5</text>
<text x="329" y="134.4">0.5 (fixe)</text>
<text x="362.1" y="134.4">8</text>
<text x="367" y="134.4">1</text>
<text x="223.8" y="139.9" transform="rotate(25 223.8 139.9)">R40</text>
<text x="259.4" y="143.8" transform="rotate(-25 259.4 143.8)">R40</text>
<text x="54.6" y="149.3">B</text>
<text x="308.6" y="144.4">5</text>
<text x="313.4" y="144.4">0.5 (libre)</text>
<text x="54.9" y="169.6" transform="rotate(-90 54.9 169.6)">0.2</text>
<text x="236.4" y="169.6" transform="rotate(-90 236.4 169.6)">0.2</text>
<text x="250.4" y="169.6" transform="rotate(-90 250.4 169.6)">0.2</text>
<text x="378.8" y="169.6" transform="rotate(-90 378.8 169.6)">0.2</text>
<text x="54.9" y="179.9" transform="rotate(-90 54.9 179.9)">17.8</text>
<text x="236.4" y="179.9" transform="rotate(-90 236.4 179.9)">21.2</text>
<text x="250.4" y="179.9" transform="rotate(-90 250.4 179.9)">21.2</text>
<text x="378.8" y="179.9" transform="rotate(-90 378.8 179.9)">18.2</text>
<text x="93.1" y="198.3">70</text>
<text x="99.8" y="198.3">2 (Long. droite)</text>
<text x="334.8" y="198.3">25</text>
<text x="341.5" y="198.3">2 (Long. droite)</text>
<text x="378.6" y="200.2">A</text>
<text x="139.6" y="208.3">115</text>
<text x="148.1" y="208.3">2</text>
<text x="311" y="208.3">75</text>
<text x="317.7" y="208.3">2</text>
<text x="78.1" y="220.6">Jauge -0.1 passe sans jeu</text>
<text x="81.5" y="216.7">1.5</text>
<text x="29.6" y="227.6">ECHELLE</text>
<text x="35.2" y="223.7">DETAIL</text>
<text x="47.2" y="227.6">3:1</text>
<text x="51.3" y="223.7">A</text>
<text x="162.1" y="227.1">COUPE</text>
<text x="175.7" y="227.1">C-C- PROFIL</text>
<text x="72.8" y="247.9">1</text>
<text x="77.7" y="247.9">0.5</text>
<text x="150" y="250" transform="rotate(-90 150 250)">0.2</text>
<text x="30.5" y="262.4">ECHELLE</text>
<text x="36.2" y="258.5">DETAIL</text>
<text x="48.1" y="262.4">3:1</text>
<text x="52.2" y="258.5">B</text>
<text x="78.7" y="261.4">1.5</text>
<text x="209.6" y="258.1" transform="rotate(-90 209.6 258.1)">0.2</text>
<text x="75.2" y="265.3">Jauge -0.1 passe sans jeu</text>
<text x="150" y="269.4" transform="rotate(-90 150 269.4)">Couture2</text>
<text x="209.6" y="273.9" transform="rotate(-90 209.6 273.9)">Filet 1</text>
<text x="74" y="288">1</text>
<text x="78.9" y="288">0.2</text>
<text x="156" y="282.5">Largeur filet&lt; 1mm</text>
<text x="156" y="287.7">Nb de points</text>
</g>
<g font-size="3.3">
<text x="365.6" y="271.7">18.02.19</text>
<text x="398.9" y="271.7">ML</text>
</g>
<g font-size="3.1">
<text x="364.6" y="83.7">B</text>
<text x="230.6" y="221.2">4</text>
<text x="238.6" y="221.2">1</text>
<text x="244.8" y="221">BRIN 6H</text>
<text x="334.8" y="221">BCB_P059_22_M</text>
<text x="230.6" y="227.2">3</text>
<text x="238.6" y="227.2">1</text>
<text x="244.8" y="227">BRIN 12H</text>
<text x="334.8" y="227">BCA_P059_22_M</text>
<text x="230.6" y="233.2">2</text>
<text x="238.6" y="233.2">2</text>
<text x="244.8" y="233">BARRETTE GALBEE A ERGOT</text>
<text x="334.8" y="233">BAD_P005_10</text>
<text x="230.6" y="239.2">1</text>
<text x="238.6" y="239.2">1</text>
<text x="244.8" y="239">BARRETTE A ERGOT</text>
<text x="334.8" y="239">BAC_P177_10</text>
<text x="228.6" y="245.2">POS</text>
<text x="236.6" y="245.2">QTE</text>
<text x="277.7" y="245.2">DESIGNATION</text>
<text x="384.7" y="245.2">REFEFENCE</text>
<text x="230.3" y="250">B</text>
<text x="245.8" y="250">C</text>
<text x="261.3" y="250">D</text>
<text x="276.8" y="250">E</text>
<text x="292.3" y="250">F</text>
<text x="307.8" y="250">G</text>
<text x="323.3" y="250">H</text>
<text x="338.8" y="250">I</text>
<text x="354.3" y="250">J</text>
<text x="369.8" y="250">K</text>
<text x="385.3" y="250">L</text>
<text x="400.8" y="250">M</text>
</g>
<g font-size="2.9">
<text x="347.2" y="265.1">ECHELLE</text>
<text x="370.3" y="265.1">DATE</text>
<text x="397.3" y="265.1">VISA</text>
<text x="335.8" y="277.9">ANCIEN PLAN:-</text>
<text x="393.5" y="277.9">PAGE:</text>
</g>
<g font-size="2.6">
<text x="14.8" y="269.1" transform="rotate(-90 14.8 269.1)">Version</text>
<text x="17" y="266.8" transform="rotate(-90 17 266.8)">plan</text>
<text x="14.8" y="291" transform="rotate(-90 14.8 291)">Version</text>
<text x="17" y="289.4" transform="rotate(-90 17 289.4)">pièce</text>
</g>
<g font-size="2.3">
<text x="237.7" y="249.8">ML</text>
<text x="253.9" y="249.8">-</text>
<text x="269.4" y="249.8">-</text>
<text x="284.9" y="249.8">-</text>
<text x="300.4" y="249.8">-</text>
<text x="315.9" y="249.8">-</text>
<text x="331.4" y="249.8">-</text>
<text x="346.9" y="249.8">-</text>
<text x="362.4" y="249.8">-</text>
<text x="377.9" y="249.8">-</text>
<text x="393.4" y="249.8">-</text>
<text x="408.9" y="249.8">-</text>
<text x="229.6" y="253.5">10.06.20</text>
<text x="250" y="253.5">-</text>
<text x="265.5" y="253.5">-</text>
<text x="281" y="253.5">-</text>
<text x="296.5" y="253.5">-</text>
<text x="312" y="253.5">-</text>
<text x="327.5" y="253.5">-</text>
<text x="343" y="253.5">-</text>
<text x="358.5" y="253.5">-</text>
<text x="374" y="253.5">-</text>
<text x="389.5" y="253.5">-</text>
<text x="405" y="253.5">-</text>
</g>
<g font-size="2.1">
<text x="282.9" y="263.5">TOLERANCES GENERALES SELON ISO 2768 - fH.</text>
<text x="282.9" y="266.1">NORME FILETAGE SELON NIHS SAUF INDICATION</text>
<text x="287.1" y="269.9">0</text>
<text x="296.2" y="269.9">&gt; 6</text>
<text x="306" y="269.9">&gt; 30</text>
<text x="315.8" y="269.9">&gt; 120</text>
<text x="335.1" y="264.8">UNITE: mm</text>
<text x="285.2" y="272.5">...6</text>
<text x="295" y="272.5">...30</text>
<text x="304.8" y="272.5">...120</text>
<text x="315.2" y="272.5">...400</text>
<text x="326.2" y="271.2">ANGLE</text>
</g>
<g font-size="2">
<text x="229.4" y="140.8" transform="rotate(25 229.4 140.8)">+10</text>
<text x="229.7" y="143.3" transform="rotate(25 229.7 143.3)">0</text>
<text x="263.7" y="140.2" transform="rotate(-25 263.7 140.2)">+10</text>
<text x="265.8" y="141.5" transform="rotate(-25 265.8 141.5)">0</text>
</g>
<g font-size="1.8">
<text x="280.4" y="285.1">CE DERNIER EST RESERVE AU SEUL DESTINATAIRE AUTORISE.</text>
<text x="281.4" y="287.3">SANS AUTORISATION ECRITE PREALABLE, IL NE PEUT ETRE</text>
<text x="284.1" y="282.8">TOUS NOS DROITS SUR CE DOCUMENT SONT RESERVES.</text>
<text x="282" y="289.6">NI COPIE, NI REPRODUIT, NI COMMUNIQUE A DES TIERS.</text>
</g>
</svg>
